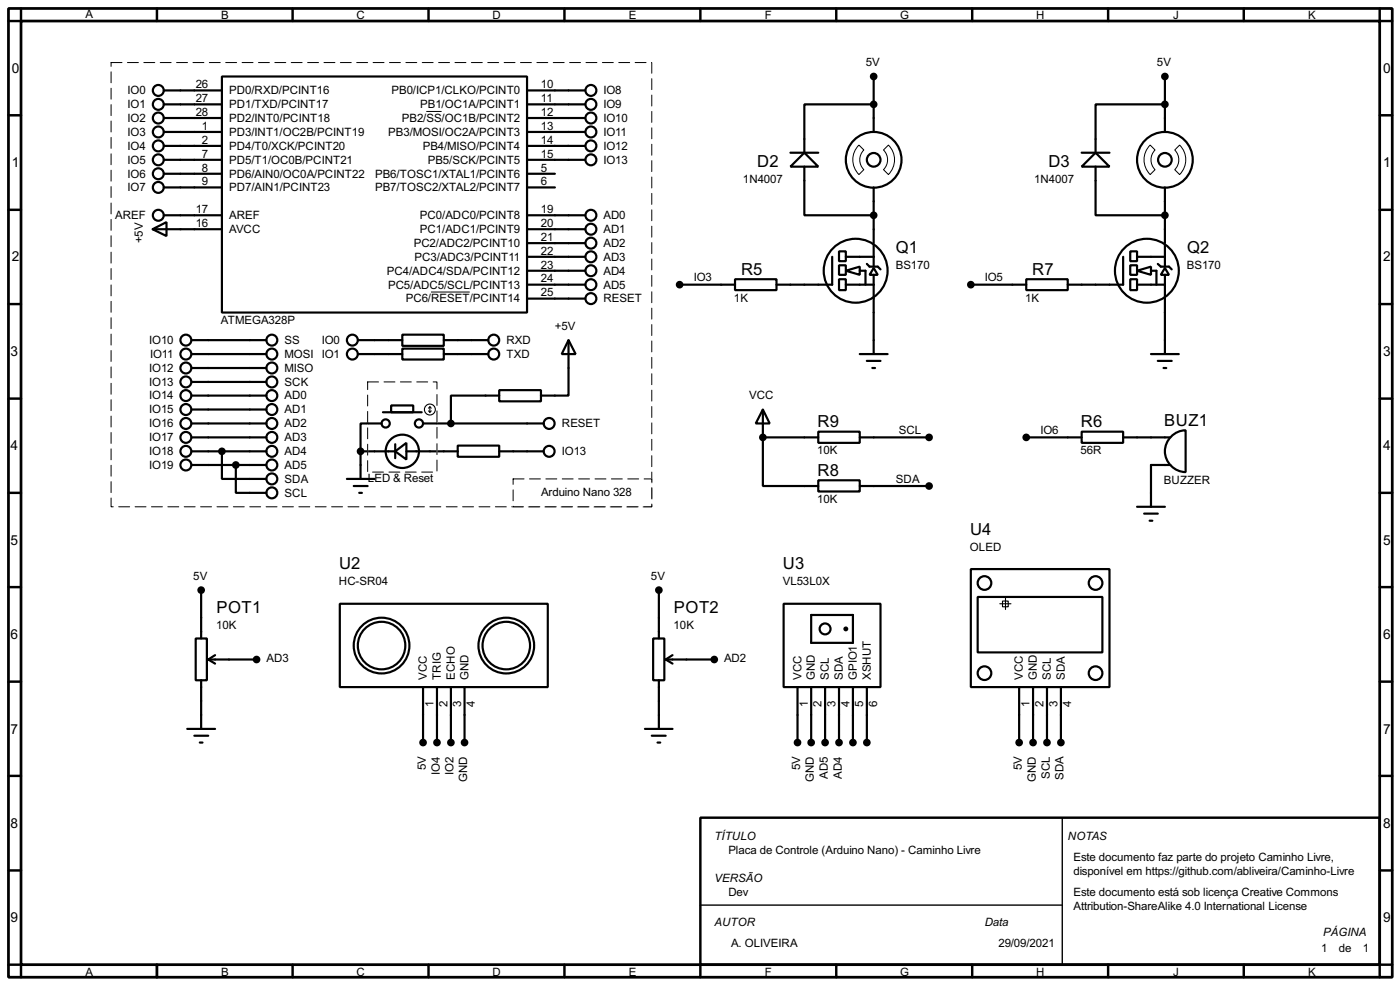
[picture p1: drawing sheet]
<svg xmlns="http://www.w3.org/2000/svg" width="256mm" height="180mm" viewBox="0 0 256 180" stroke-linecap="round" stroke-linejoin="round" font-family="sans-serif">
<path d="M1.6 1.6h253.5v177.3h-253.5zM3.9 3.9h248.9v172.7h-248.9z" fill="none" stroke="#000" stroke-width=".5"/>
<g fill="none" stroke="#000" stroke-width=".45">
<path d="M3.9 1.6v2.3h-2.3M28.8 1.6v2.3M53.6 1.6v2.3M78.5 1.6v2.3M103.4 1.6v2.3M128.3 1.6v2.3M153.2 1.6v2.3M178.1 1.6v2.3M203 1.6v2.3M227.9 1.6v2.3M252.8 1.6v2.3h2.3M1.6 21.1h2.3"/>
<path d="M1.6 38.4h2.3M252.8 21.1h2.3M252.8 38.4h2.3M1.6 55.7h2.3M252.8 55.7h2.3M1.6 73h2.3M252.8 73h2.3M1.6 90.2h2.3M252.8 90.2h2.3M1.6 107.5h2.3M252.8 107.5h2.3M1.6 124.8h2.3"/>
<path d="M252.8 124.8h2.3M1.6 142h2.3M1.6 159.3h2.3M128.3 149.7h124.5v26.9h-124.5zM252.8 142h2.3M252.8 159.3h2.3M1.6 176.6h2.3v2.3M28.8 176.6v2.3M53.6 176.6v2.3M78.5 176.6v2.3M103.4 176.6v2.3M128.3 176.6v2.3"/>
<path d="M153.2 176.6v2.3M178.1 176.6v2.3M203 176.6v2.3M227.9 176.6v2.3M255.1 176.6h-2.3v2.3"/>
</g>
<path d="M194.6 149.7v26.9M128.3 165.7h66.3" fill="none" stroke="#000" stroke-width=".25"/>
<g fill="none" stroke="#000" stroke-width=".4">
<path d="M30 19.1h10.7M30 16.6h10.7M40.7 14h55.9v43.2h-55.9zM96.6 19.1h10.6M96.6 16.6h10.6M160.1 19.1h-12.7v8.9M160.1 14v10.2M213.4 19.1h-12.7v8.9M213.4 14v10.2M30 34.3h10.7M30 31.8h10.7M30 29.3h10.7"/>
<path d="M30 26.7h10.7M30 24.2h10.7M30 21.6h10.7M30 39.4h10.7M96.6 34.3h5.1M96.6 31.8h5.1M96.6 29.3h10.6M96.6 26.7h10.6M96.6 24.2h10.6M96.6 21.6h10.6M96.6 39.4h10.6M144.8 28h5.1"/>
<path d="M147.4 28l2.5 2.5h-5.1zM147.4 30.5v8.9h12.7M160.1 34.3v10.2M198.2 30.5l2.5-2.5 2.6 2.5zM198.2 28h5.1M200.7 30.5v8.9h12.7M213.4 34.3v10.2M28 42l2.5-1.3v2.5zM28 42h12.7M96.6 42h10.6M96.6 44.5h10.6M96.6 47h10.6"/>
<path d="M96.6 49.6h10.6M96.6 52.1h10.6M96.6 54.7h10.6M124.5 52.1h10.2M134.7 51.1h7.6v2h-7.6zM152.5 47v5.1h-10.2M153.7 46h1.3v1.8h-1.3zM153.7 51.1h1.3v2h-1.3zM153.7 48.6h1.3v1.7h-1.3zM155 49.6l2.5-.8v1.5zM155 47h5.1M155 52.1h5.1"/>
<path d="M157.5 49.6h1.1v2.5M158.8 48.3l.5 .5h1.5l.5 .5M160.1 49.1l.7 1.2h-1.5zM160.1 44.8v4M160.1 50.3v14.5M177.9 52.1h10.1M188 51.1h7.6v2h-7.6zM205.8 47v5.1h-10.2M207.1 46h1.2v1.8h-1.2zM207.1 51.1h1.2v2h-1.2zM207.1 48.6h1.2v1.7h-1.2zM208.3 49.6l2.6-.8v1.5z"/>
<path d="M208.3 47h5.1M208.3 52.1h5.1M210.9 49.6h1v2.5M212.1 48.3l.6 .5h1.5l.5 .5M213.4 49.1l.8 1.2h-1.5zM213.4 44.8v4M213.4 50.3v14.5M35.1 62.3h13.7M35.1 64.8h13.7M35.1 67.4h13.7M35.1 69.9h13.7M35.1 77.5h13.7"/>
<path d="M35.1 72.4h13.7M35.1 75h13.7M65.6 62.3h8.1M65.6 64.8h8.1M69.9 77.5h-3.8v5.1M70.2 75.5h7.1M71.7 74.2h4v1.3h-4zM73.7 61.3h7.6v2h-7.6zM73.7 63.8h7.6v2h-7.6zM77.5 77.5h22.1M81.3 62.3h8.2M81.3 64.8h8.2"/>
<path d="M91.5 71.4h7.6v2.1h-7.6zM91.5 72.4h-8.9v5.1M104.2 62.3l1.3 2.5h-2.6zM104.2 62.3v10.1h-5.1M139.8 75l1.2 2.5h-2.5zM139.8 75v5.1M149.9 79h7.6v2.1h-7.6zM157.5 64.8h5.1M158.8 66.1h2.5M159.8 67.4h.5M198.2 79h7.6v2.1h-7.6zM210.9 64.8h5.1"/>
<path d="M212.1 66.1h2.6M213.2 67.4h.5M214.5 79.9a3.8 3.8 0 0 1 2.7-1.1v7.6a3.8 3.8 0 0 1-3.5-2.4 3.8 3.8 0 0 1 .8-4.1zM35.1 82.6h13.7M35.1 80.1h13.7M35.1 85.1h13.7M40.7 82.6v5.1h8.1M43.2 85.1v5.1h5.6M63.6 87.7h5M64.8 89h2.6M65.8 90.2h.5M66.1 82.6h6.3"/>
<path d="M66.1 82.6v5.1M72.4 82.6l2.1-1.5v3zM72.4 81.3v2.6M74.5 82.6h9.4M83.9 81.6h7.6v2h-7.6zM91.5 82.6h8.1M139.8 80.1v8.9h10.1M139.8 80.1h10.1M149.9 87.9h7.6v2.1h-7.6zM157.5 80.1h12.7M157.5 89h12.7M188 80.1h10.2"/>
<path d="M205.8 80.1h8.6M208.3 92.8h5.1M209.6 94h2.5M210.6 95.3h.5M214.4 85.1h-3.5v7.7M35.9 116.9h2v7.6h-2zM36.9 108v8.9M39.4 119.9l-1.2 .8M62.3 110.5h38.1v15.3h-38.1zM119.7 116.9h2v7.6h-2zM120.7 108v8.9M123.2 119.9l-1.2 .8"/>
<path d="M143.6 110.5h17.7v15.3h-17.7zM148.6 112.6h7.7v5.1h-7.7zM177.9 104.2h25.4v21.6h-25.4zM179.1 109.3h22.9v10.1h-22.9zM34.3 133.4h5.1M35.6 134.7h2.6M36.6 135.9h.5M36.9 124.5v8.9M38.2 120.7h8.8M38.2 120.7l1.2 .8M77.5 125.8v10.1M80.1 125.8v10.1"/>
<path d="M82.6 125.8v10.1M85.1 125.8v10.1M118.2 133.4h5M119.4 134.7h2.6M120.5 135.9h.5M120.7 124.5v8.9M122 120.7h8.9M122 120.7l1.2 .8M146.1 125.8v10.1M148.6 125.8v10.1M151.2 125.8v10.1M153.7 125.8v10.1"/>
<path d="M156.3 125.8v10.1M158.8 125.8v10.1M186.7 125.8v10.1M189.3 125.8v10.1M191.8 125.8v10.1M194.4 125.8v10.1"/>
<circle cx="29" cy="19.1" r="1"/>
<circle cx="29" cy="16.6" r="1"/>
<circle cx="108.2" cy="16.6" r="1"/>
<circle cx="108.2" cy="19.1" r="1"/>
<circle cx="29" cy="31.8" r="1"/>
<circle cx="29" cy="29.3" r="1"/>
<circle cx="29" cy="26.7" r="1"/>
<circle cx="29" cy="34.3" r="1"/>
<circle cx="29" cy="39.4" r="1"/>
<circle cx="29" cy="21.6" r="1"/>
<circle cx="29" cy="24.2" r="1"/>
<circle cx="108.2" cy="39.4" r="1"/>
<circle cx="108.2" cy="26.7" r="1"/>
<circle cx="108.2" cy="29.3" r="1"/>
<circle cx="108.2" cy="24.2" r="1"/>
<circle cx="108.2" cy="21.6" r="1"/>
<circle cx="160" cy="29.3" r="5.1"/>
<circle cx="160" cy="29.3" r="1.25"/>
<circle cx="213.4" cy="29.3" r="5.1"/>
<circle cx="213.4" cy="29.3" r="1.25"/>
<circle cx="108.2" cy="47" r="1"/>
<circle cx="108.2" cy="49.6" r="1"/>
<circle cx="108.2" cy="44.5" r="1"/>
<circle cx="108.2" cy="42" r="1"/>
<circle cx="108.2" cy="52.1" r="1"/>
<circle cx="108.2" cy="54.7" r="1"/>
<circle cx="156.7" cy="49.6" r="5.9"/>
<circle cx="210.1" cy="49.6" r="5.9"/>
<circle cx="34" cy="67.4" r="1"/>
<circle cx="34" cy="62.3" r="1"/>
<circle cx="34" cy="72.4" r="1"/>
<circle cx="34" cy="75" r="1"/>
<circle cx="34" cy="64.8" r="1"/>
<circle cx="34" cy="69.9" r="1"/>
<circle cx="34" cy="77.5" r="1"/>
<circle cx="49.8" cy="67.4" r="1"/>
<circle cx="49.8" cy="62.3" r="1"/>
<circle cx="49.8" cy="75" r="1"/>
<circle cx="49.8" cy="72.4" r="1"/>
<circle cx="49.8" cy="64.8" r="1"/>
<circle cx="49.8" cy="77.5" r="1"/>
<circle cx="49.8" cy="69.9" r="1"/>
<circle cx="64.5" cy="64.8" r="1"/>
<circle cx="64.5" cy="62.3" r="1"/>
<circle cx="70.6" cy="77.5" r=".75"/>
<circle cx="76.7" cy="77.5" r=".75"/>
<circle cx="90.4" cy="62.3" r="1"/>
<circle cx="90.4" cy="64.8" r="1"/>
<circle cx="100.6" cy="77.5" r="1"/>
<circle cx="34" cy="82.6" r="1"/>
<circle cx="34" cy="80.1" r="1"/>
<circle cx="34" cy="85.1" r="1"/>
<circle cx="49.8" cy="82.6" r="1"/>
<circle cx="49.8" cy="85.1" r="1"/>
<circle cx="49.8" cy="87.7" r="1"/>
<circle cx="49.8" cy="80.1" r="1"/>
<circle cx="49.8" cy="90.2" r="1"/>
<circle cx="73.7" cy="82.6" r="3.1"/>
<circle cx="100.6" cy="82.6" r="1"/>
<circle cx="69.9" cy="118.2" r="5.1"/>
<circle cx="69.9" cy="118.2" r="4.4"/>
<circle cx="92.7" cy="118.2" r="5.1"/>
<circle cx="92.7" cy="118.2" r="4.4"/>
<circle cx="151.1" cy="115.1" r="1"/>
<circle cx="155" cy="115.1" r=".25"/>
<circle cx="180.3" cy="106.7" r="1.25"/>
<circle cx="200.7" cy="106.7" r="1.25"/>
<circle cx="180.3" cy="123.2" r="1.25"/>
<circle cx="200.7" cy="123.2" r="1.25"/>
</g>
<circle cx="139.8" cy="80.1" r=".2" fill="#000"/>
<path d="M78.1 20.4h2.8M157.4 26.6l.9 .9a2.54 2.54 0 0 0 0 3.6l-.9 .9a3.8 3.8 0 0 1 0-5.4zM161.9 27.5l.9-.9a3.8 3.8 0 0 1 0 5.4l-.9-.9a2.54 2.54 0 0 0 0-3.6zM210.7 26.6l.9 .9a2.54 2.54 0 0 0 0 3.6l-.9 .9a3.8 3.8 0 0 1 0-5.4zM215.2 27.5l.9-.9a3.8 3.8 0 0 1 0 5.4l-.9-.9a2.54 2.54 0 0 0 0-3.6zM79 53.5h7.1" fill="none" stroke="#000" stroke-width=".18"/>
<path d="M20.4 11.5h99v81.3h-99zM67.4 69.9h12.7v16.5h-12.7zM94 87.7h25.4v5.1h-25.4z" fill="none" stroke="#fff" stroke-width=".18"/>
<path d="M20.4 11.5h99v81.3h-99zM67.4 69.9h12.7v16.5h-12.7zM94 87.7h25.4v5.1h-25.4z" fill="none" stroke="#000" stroke-width=".18" stroke-dasharray="2 1"/>
<g fill="none" stroke="#000" stroke-width=".2">
<path d="M78.5 75.2l.3 .3M78.8 74.5v1M78.8 74.5l-.3 .2M78.8 74.5l.2 .2M79 75.2l-.2 .3M183.2 110.5h2M183.7 110h1v1.1h-1zM184.2 109.5v2.1"/>
<circle cx="78.7" cy="75" r="1"/>
</g>
<g fill="#000" stroke="#000" stroke-width=".4">
<circle cx="160" cy="14" r=".5"/>
<circle cx="160" cy="19.1" r=".5"/>
<circle cx="213.4" cy="14" r=".5"/>
<circle cx="213.4" cy="19.1" r=".5"/>
<circle cx="160" cy="39.4" r=".5"/>
<circle cx="213.4" cy="39.4" r=".5"/>
<circle cx="124.5" cy="52.1" r=".5"/>
<circle cx="177.8" cy="52.1" r=".5"/>
<circle cx="82.6" cy="77.5" r=".5"/>
<circle cx="40.6" cy="82.6" r=".5"/>
<circle cx="43.2" cy="85.1" r=".5"/>
<circle cx="66" cy="82.6" r=".5"/>
<circle cx="139.7" cy="80.1" r=".5"/>
<circle cx="170.2" cy="89" r=".5"/>
<circle cx="170.2" cy="80.1" r=".5"/>
<circle cx="188" cy="80.1" r=".5"/>
<circle cx="36.8" cy="108" r=".5"/>
<circle cx="120.7" cy="108" r=".5"/>
<circle cx="47" cy="120.7" r=".5"/>
<circle cx="77.5" cy="135.9" r=".5"/>
<circle cx="80" cy="135.9" r=".5"/>
<circle cx="82.6" cy="135.9" r=".5"/>
<circle cx="85.1" cy="135.9" r=".5"/>
<circle cx="130.8" cy="120.7" r=".5"/>
<circle cx="146.1" cy="135.9" r=".5"/>
<circle cx="148.6" cy="135.9" r=".5"/>
<circle cx="151.1" cy="135.9" r=".5"/>
<circle cx="153.7" cy="135.9" r=".5"/>
<circle cx="156.2" cy="135.9" r=".5"/>
<circle cx="158.8" cy="135.9" r=".5"/>
<circle cx="186.7" cy="135.9" r=".5"/>
<circle cx="189.2" cy="135.9" r=".5"/>
<circle cx="191.8" cy="135.9" r=".5"/>
<circle cx="194.3" cy="135.9" r=".5"/>
</g>
<g font-size="3.4">
<text x="138.7" y="30.5">D2</text>
<text x="192.1" y="30.5">D3</text>
<text x="164.1" y="46.2">Q1</text>
<text x="217.5" y="46.2">Q2</text>
<text x="135.8" y="50.3">R5</text>
<text x="189.1" y="50.3">R7</text>
<text x="213.3" y="78">BUZ1</text>
<text x="149.8" y="78.2">R9</text>
<text x="198" y="78.2">R6</text>
<text x="149.8" y="87.1">R8</text>
<text x="177.7" y="97.9">U4</text>
<text x="62.1" y="104.2">U2</text>
<text x="143.4" y="104.2">U3</text>
<text x="39.7" y="112.3">POT1</text>
<text x="123.5" y="112.3">POT2</text>
</g>
<g font-size="2.8">
<text x="2.2" y="13.4">0</text>
<text x="253.4" y="13.4">0</text>
<text x="2.2" y="30.6">1</text>
<text x="253.4" y="30.6">1</text>
<text x="2.2" y="47.9">2</text>
<text x="253.4" y="47.9">2</text>
<text x="1.9" y="65.2">3</text>
<text x="253.4" y="65.2">3</text>
<text x="1.9" y="82.4">4</text>
<text x="253.4" y="82.4">4</text>
<text x="1.9" y="99.7">5</text>
<text x="253.4" y="99.7">5</text>
<text x="1.9" y="117">6</text>
<text x="253.4" y="117">6</text>
<text x="1.9" y="134.3">7</text>
<text x="253.4" y="134.3">7</text>
<text x="1.9" y="151.5">8</text>
<text x="253.4" y="151.5">8</text>
<text x="1.9" y="168.8">9</text>
<text x="253.4" y="168.8">9</text>
</g>
<g font-size="2.4">
<text x="15.6" y="3.2">A</text>
<text x="40.5" y="3.5">B</text>
<text x="65.3" y="3.5">C</text>
<text x="90.2" y="3.5">D</text>
<text x="115.2" y="3.5">E</text>
<text x="140.1" y="3.5">F</text>
<text x="164.9" y="3.5">G</text>
<text x="189.8" y="3.5">H</text>
<text x="214.9" y="3.5">J</text>
<text x="239.6" y="3.5">K</text>
<text x="23.4" y="17.3">IO0</text>
<text x="35.9" y="16.2">26</text>
<text x="42" y="17.3">PD0/RXD/PCINT16</text>
<text x="71.7" y="17.3">PB0/ICP1/CLKO/PCINT0</text>
<text x="99.1" y="16.2">10</text>
<text x="110.5" y="17.3">IO8</text>
<text x="158.6" y="12.2">5V</text>
<text x="212" y="12.2">5V</text>
<text x="23.4" y="22.3">IO2</text>
<text x="23.4" y="19.8">IO1</text>
<text x="35.9" y="21.2">28</text>
<text x="35.9" y="18.7">27</text>
<text x="37" y="23.8">1</text>
<text x="42" y="22.3">PD2/INT0/PCINT18</text>
<text x="42" y="19.8">PD1/TXD/PCINT17</text>
<text x="73.6" y="22.3">PB2/SS/OC1B/PCINT2</text>
<text x="77" y="19.8">PB1/OC1A/PCINT1</text>
<text x="99.1" y="18.7">11</text>
<text x="99.1" y="23.8">13</text>
<text x="99.1" y="21.2">12</text>
<text x="110.5" y="19.8">IO9</text>
<text x="110.5" y="22.3">IO10</text>
<text x="23.4" y="30">IO5</text>
<text x="23.4" y="27.4">IO4</text>
<text x="23.4" y="24.9">IO3</text>
<text x="37" y="28.9">7</text>
<text x="37" y="26.3">2</text>
<text x="42" y="30">PD5/T1/OC0B/PCINT21</text>
<text x="42" y="27.4">PD4/T0/XCK/PCINT20</text>
<text x="42" y="24.9">PD3/INT1/OC2B/PCINT19</text>
<text x="71.1" y="24.9">PB3/MOSI/OC2A/PCINT3</text>
<text x="77.4" y="27.4">PB4/MISO/PCINT4</text>
<text x="78.4" y="30">PB5/SCK/PCINT5</text>
<text x="99.1" y="26.3">14</text>
<text x="99.1" y="28.9">15</text>
<text x="110.5" y="24.9">IO11</text>
<text x="110.5" y="27.4">IO12</text>
<text x="110.5" y="30">IO13</text>
<text x="23.4" y="35">IO7</text>
<text x="23.4" y="32.5">IO6</text>
<text x="37" y="31.4">8</text>
<text x="37" y="33.9">9</text>
<text x="42" y="32.5">PD6/AIN0/OC0A/PCINT22</text>
<text x="42" y="35">PD7/AIN1/PCINT23</text>
<text x="68.7" y="35">PB7/TOSC2/XTAL2/PCINT7</text>
<text x="68.7" y="32.5">PB6/TOSC1/XTAL1/PCINT6</text>
<text x="99.1" y="33.9">6</text>
<text x="99.1" y="31.4">5</text>
<text x="136.1" y="33.5">1N4007</text>
<text x="189.4" y="33.5">1N4007</text>
<text x="21.1" y="40.1">AREF</text>
<text x="35.9" y="41.6">16</text>
<text x="35.9" y="39">17</text>
<text x="42" y="40.1">AREF</text>
<text x="76.9" y="40.1">PC0/ADC0/PCINT8</text>
<text x="99.1" y="41.6">20</text>
<text x="99.1" y="39">19</text>
<text x="110.5" y="40.1">AD0</text>
<text x="26.2" y="44.5" transform="rotate(-90 26.2 44.5)">+5V</text>
<text x="42" y="42.7">AVCC</text>
<text x="75.8" y="45.2">PC2/ADC2/PCINT10</text>
<text x="75.9" y="47.7">PC3/ADC3/PCINT11</text>
<text x="76.9" y="42.7">PC1/ADC1/PCINT9</text>
<text x="99.1" y="46.6">22</text>
<text x="99.1" y="44.1">21</text>
<text x="110.5" y="42.7">AD1</text>
<text x="110.5" y="45.2">AD2</text>
<text x="110.5" y="47.7">AD3</text>
<text x="70.9" y="50.3">PC4/ADC4/SDA/PCINT12</text>
<text x="71.1" y="52.8">PC5/ADC5/SCL/PCINT13</text>
<text x="99.1" y="51.7">24</text>
<text x="99.1" y="49.2">23</text>
<text x="110.5" y="50.3">AD4</text>
<text x="110.5" y="52.8">AD5</text>
<text x="127.1" y="51.5">IO3</text>
<text x="164.1" y="49.2">BS170</text>
<text x="180.4" y="51.5">IO5</text>
<text x="217.4" y="49.2">BS170</text>
<text x="40.5" y="59.3">ATMEGA328P</text>
<text x="74.3" y="55.4">PC6/RESET/PCINT14</text>
<text x="99.1" y="54.3">25</text>
<text x="110.5" y="55.4">RESET</text>
<text x="134.5" y="55.2">1K</text>
<text x="187.8" y="55.2">1K</text>
<text x="27.3" y="63">IO10</text>
<text x="27.5" y="65.5">IO11</text>
<text x="52.1" y="63">SS</text>
<text x="52.1" y="65.5">MOSI IO1</text>
<text x="58.9" y="63">IO0</text>
<text x="92.8" y="63">RXD</text>
<text x="92.8" y="65.5">TXD</text>
<text x="101.7" y="60.4">+5V</text>
<text x="27.3" y="68.1">IO12</text>
<text x="27.3" y="70.6">IO13</text>
<text x="52.1" y="68.1">MISO</text>
<text x="52.1" y="70.6">SCK</text>
<text x="27.3" y="73.1">IO14</text>
<text x="27.3" y="75.7">IO15</text>
<text x="52.1" y="73.1">AD0</text>
<text x="52.1" y="75.7">AD1</text>
<text x="137.2" y="73.1">VCC</text>
<text x="27.3" y="78.2">IO16</text>
<text x="27.3" y="80.8">IO17</text>
<text x="27.3" y="83.3">IO18</text>
<text x="52.1" y="78.2">AD2</text>
<text x="52.1" y="80.8">AD3</text>
<text x="52.1" y="83.3">AD4</text>
<text x="102.9" y="83.3">IO13</text>
<text x="102.9" y="78.2">RESET</text>
<text x="149.7" y="83.2">10K</text>
<text x="164.6" y="79.5">SCL</text>
<text x="190.6" y="79.5">IO6</text>
<text x="198" y="83.2">56R</text>
<text x="27.3" y="85.8">IO19</text>
<text x="52.1" y="85.8">AD5</text>
<text x="52.1" y="88.4">SDA</text>
<text x="67.4" y="88.3">LED &amp; Reset</text>
<text x="164.1" y="88.4">SDA</text>
<text x="213.2" y="88.5">BUZZER</text>
<text x="52.1" y="90.9">SCL</text>
<text x="99.1" y="90.8">Arduino Nano 328</text>
<text x="149.7" y="92.1">10K</text>
<text x="177.7" y="100.8">OLED</text>
<text x="35.4" y="106.2">5V</text>
<text x="62.1" y="107.2">HC-SR04</text>
<text x="119.3" y="106.2">5V</text>
<text x="143.4" y="107.2">VL53L0X</text>
<text x="39.6" y="115.2">10K</text>
<text x="123.4" y="115.2">10K</text>
<text x="48.8" y="121.2">AD3</text>
<text x="78.2" y="124.5" transform="rotate(-90 78.2 124.5)">VCC</text>
<text x="80.8" y="124.5" transform="rotate(-90 80.8 124.5)">TRIG</text>
<text x="83.3" y="124.5" transform="rotate(-90 83.3 124.5)">ECHO</text>
<text x="85.8" y="124.5" transform="rotate(-90 85.8 124.5)">GND</text>
<text x="132.6" y="121.2">AD2</text>
<text x="146.8" y="124.5" transform="rotate(-90 146.8 124.5)">VCC</text>
<text x="149.3" y="124.5" transform="rotate(-90 149.3 124.5)">GND</text>
<text x="151.9" y="124.5" transform="rotate(-90 151.9 124.5)">SCL</text>
<text x="154.4" y="124.5" transform="rotate(-90 154.4 124.5)">SDA</text>
<text x="157" y="124.5" transform="rotate(-90 157 124.5)">GPIO1</text>
<text x="159.5" y="124.5" transform="rotate(-90 159.5 124.5)">XSHUT</text>
<text x="187.4" y="124.5" transform="rotate(-90 187.4 124.5)">VCC</text>
<text x="190" y="124.5" transform="rotate(-90 190 124.5)">GND</text>
<text x="192.5" y="124.5" transform="rotate(-90 192.5 124.5)">SCL</text>
<text x="195.1" y="124.5" transform="rotate(-90 195.1 124.5)">SDA</text>
<text x="79.4" y="129.4" transform="rotate(-90 79.4 129.4)">1</text>
<text x="81.9" y="129.5" transform="rotate(-90 81.9 129.5)">2</text>
<text x="84.5" y="129.5" transform="rotate(-90 84.5 129.5)">3</text>
<text x="87" y="129.5" transform="rotate(-90 87 129.5)">4</text>
<text x="148" y="129.5" transform="rotate(-90 148 129.5)">1</text>
<text x="150.5" y="129.5" transform="rotate(-90 150.5 129.5)">2</text>
<text x="153.1" y="129.5" transform="rotate(-90 153.1 129.5)">3</text>
<text x="155.6" y="129.5" transform="rotate(-90 155.6 129.5)">4</text>
<text x="158.2" y="129.5" transform="rotate(-90 158.2 129.5)">5</text>
<text x="160.7" y="129.5" transform="rotate(-90 160.7 129.5)">6</text>
<text x="188.6" y="129.5" transform="rotate(-90 188.6 129.5)">1</text>
<text x="191.2" y="129.5" transform="rotate(-90 191.2 129.5)">2</text>
<text x="193.7" y="129.5" transform="rotate(-90 193.7 129.5)">3</text>
<text x="196.2" y="129.5" transform="rotate(-90 196.2 129.5)">4</text>
<text x="78" y="141" transform="rotate(-90 78 141)">5V</text>
<text x="80.6" y="141.8" transform="rotate(-90 80.6 141.8)">IO4</text>
<text x="83.1" y="141.8" transform="rotate(-90 83.1 141.8)">IO2</text>
<text x="85.6" y="143.2" transform="rotate(-90 85.6 143.2)">GND</text>
<text x="146.6" y="141" transform="rotate(-90 146.6 141)">5V</text>
<text x="149.1" y="143.2" transform="rotate(-90 149.1 143.2)">GND</text>
<text x="151.7" y="142.5" transform="rotate(-90 151.7 142.5)">AD5</text>
<text x="154.2" y="142.5" transform="rotate(-90 154.2 142.5)">AD4</text>
<text x="187.2" y="141" transform="rotate(-90 187.2 141)">5V</text>
<text x="189.8" y="143.2" transform="rotate(-90 189.8 143.2)">GND</text>
<text x="192.3" y="142.6" transform="rotate(-90 192.3 142.6)">SCL</text>
<text x="194.9" y="142.8" transform="rotate(-90 194.9 142.8)">SDA</text>
<text x="130.9" y="153.8">TÍTULO</text>
<text x="195.6" y="153.8">NOTAS</text>
<text x="130.9" y="161.4">VERSÃO</text>
<text x="133.4" y="156.4">Placa de Controle (Arduino Nano) - Caminho Livre</text>
<text x="196.7" y="160.2">disponível em https://github.com/abliveira/Caminho-Livre</text>
<text x="196.7" y="157.7">Este documento faz parte do projeto Caminho Livre,</text>
<text x="133.4" y="164">Dev</text>
<text x="196.7" y="164">Este documento está sob licença Creative Commons</text>
<text x="196.7" y="166.5">Attribution-ShareAlike 4.0 International License</text>
<text x="130.9" y="169.5">AUTOR</text>
<text x="133.9" y="173.4">A. OLIVEIRA</text>
<text x="180.4" y="169.5">Data</text>
<text x="182.9" y="173.4">29/09/2021</text>
<text x="242.4" y="171.3">PÁGINA</text>
<text x="15.6" y="178.6">A</text>
<text x="40.5" y="178.6">B</text>
<text x="65.3" y="178.6">C</text>
<text x="90.2" y="178.6">D</text>
<text x="115.2" y="178.6">E</text>
<text x="140.1" y="178.6">F</text>
<text x="164.9" y="178.6">G</text>
<text x="189.8" y="178.6">H</text>
<text x="214.9" y="178.6">J</text>
<text x="239.6" y="178.6">K</text>
<text x="242.1" y="174.2">1</text>
<text x="245.3" y="174.2">de</text>
<text x="249.7" y="174.2">1</text>
</g>
</svg>
